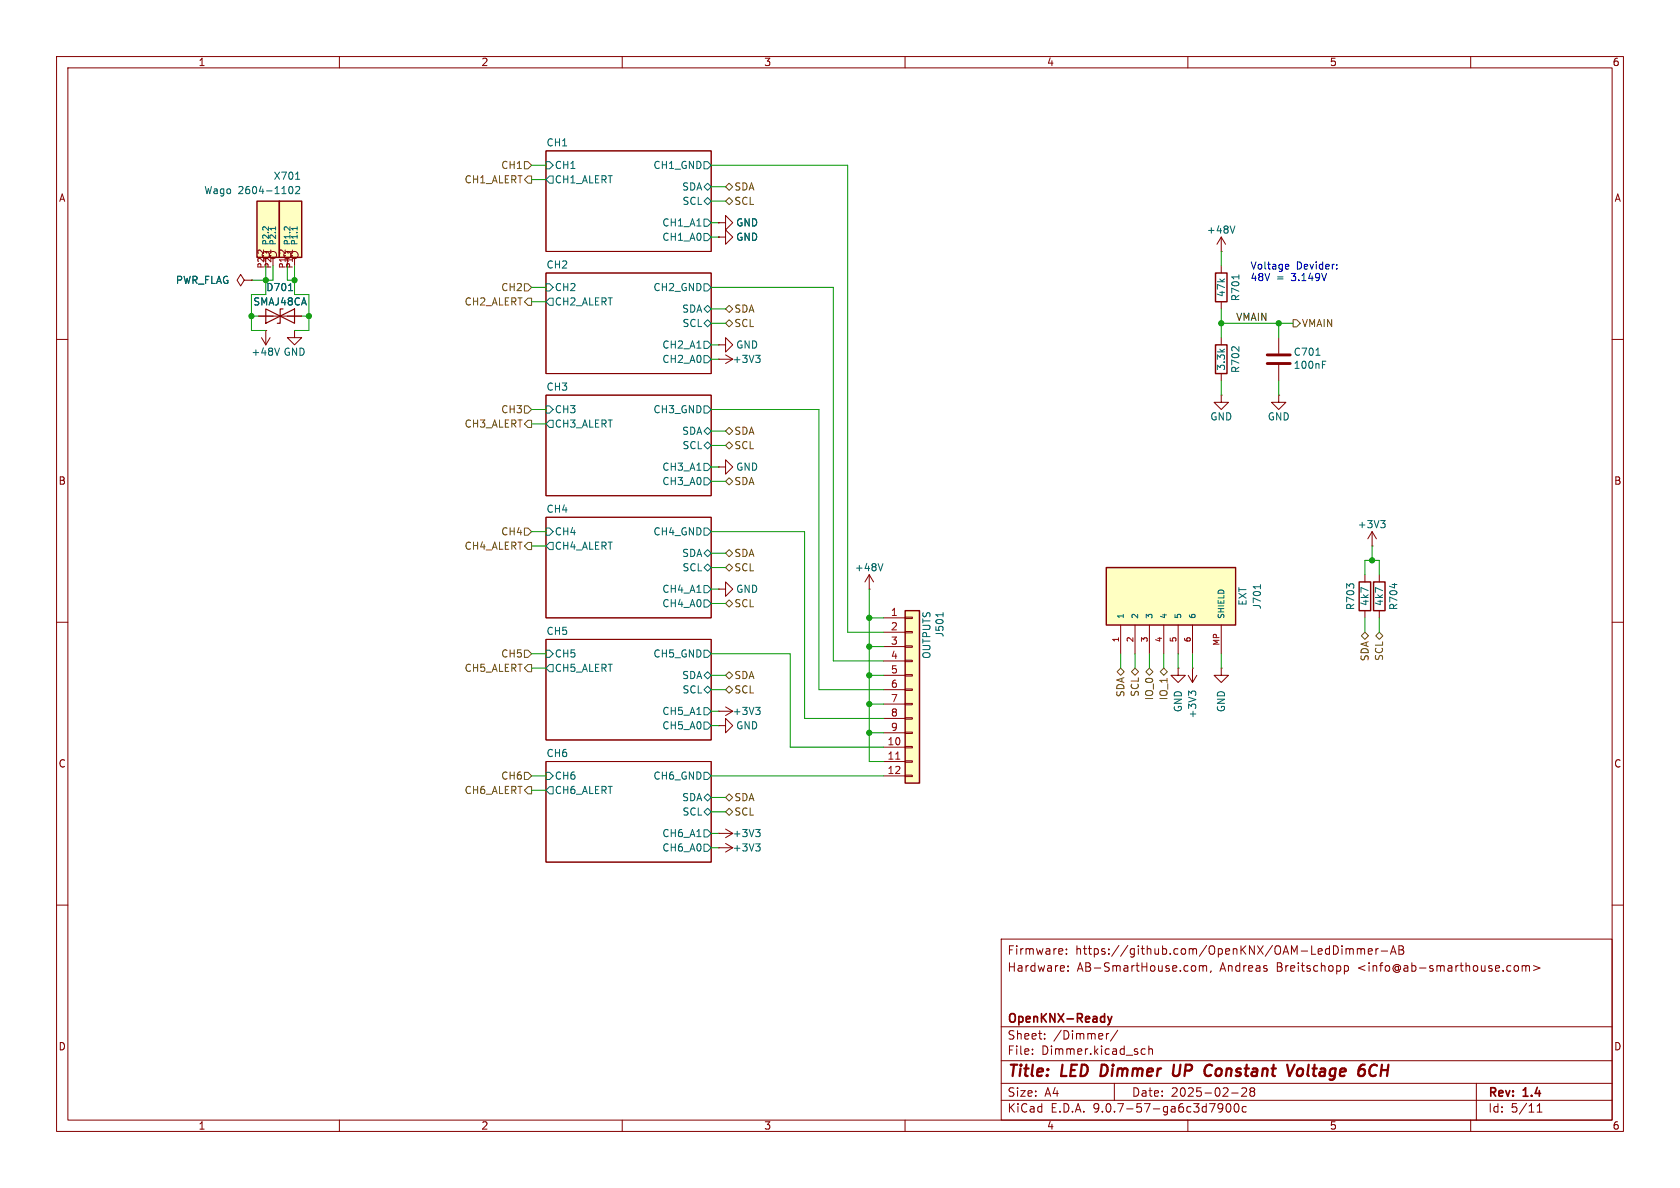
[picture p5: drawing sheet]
<svg xmlns="http://www.w3.org/2000/svg" width="297mm" height="210mm" viewBox="0 0 297 210" stroke-linecap="round" stroke-linejoin="round" font-family="sans-serif">
<g fill="none" stroke="#840000" stroke-width=".18">
<path d="M10 10h277v190h-277zM12 12h273v186h-273zM60 10v2M110 10v2M160 10v2M210 10v2M260 10v2M96.5 26.7h29.2v17.8h-29.2zM127 39.4h1.3v-1.3l1.2 1.3-1.2 1.2v-1.2M127 39.4h.1M45.7 55.9h7.6M96.5 48.3h29.2v17.7h-29.2z"/>
<path d="M127 41.9h1.3v-1.3l1.2 1.3-1.2 1.3v-1.3M127 41.9h.1M10 60h2M96.5 69.9h29.2v17.7h-29.2zM285 60h2M96.5 91.4h29.2v17.8h-29.2zM242.6 96.5h.1M242.6 94l-.8 1.3M242.6 94l.7 1.3M242.6 94v2.5M10 110h2M96.5 113h29.2v17.8h-29.2z"/>
<path d="M285 110h2M96.5 134.6h29.2v17.8h-29.2zM127 149.9h.1M127 149.9h2.5M128.3 149.1l1.2 .8M129.5 149.9l-1.2 .7M10 160h2M177 166h108v32h-108zM187.8 167.8l.1 .3-.7 .1M188.5 168.6v.1M188.5 167.8v.1M188.8 171.6v.1"/>
<path d="M188.8 170.8v.1M211.1 170.7l.3 .3v.4l-.3 .3M212 170.8l.5-.1 .2 .2M212 170.7v1M212.7 170.9l.2-.2 .3 .1 .1 .9M212.7 170.9v.8M214.1 171.6l-.1 .3M237.7 170.8l.4-.1 .3 .3v.4l-.2 .2h-.5M237.7 170.7v1.5M238 167.7v1M238 167.8l.4-.1 .2 .2M238.6 167.9l.2-.2 .4 .1v.9"/>
<path d="M238.6 167.9v.8M240 167.8l.4-.1 .2 .2M240 167.7v1M240.6 167.9l.2-.2 .4 .1v.9M240.6 167.9v.8M241.9 168.2l.7-.1-.1-.3-.4-.1-.2 .2 .1 .7h.5M243.2 167.7v1M243.7 167.7l-.3 .1-.2 .2M244.2 168.1h1.1M245.8 168.7l.5-1.5 .5 1.5M246 168.3h.7M247.3 167.2h.5l.2 .1 .1 .3-.3 .3a.4 .4 0 0 1 .4 .4 .4 .4 0 0 1-.3 .4h-.6z"/>
<path d="M247.3 167.9h.5M267.8 170.8l.4-.1 .3 .3v.4l-.3 .3-.4-.1-.1-.2v-.4zM269.1 170.8l.4-.1 .2 .2M269.1 170.7v1M269.7 170.9l.3-.2 .3 .1 .1 .9M269.7 170.9v.8M271.1 170.7l1.1 .4-1.1 .5M285 160h2M60 198v2M110 198v2M160 198v2M177 194.5h108"/>
<path d="M177 191.5h108M177 187.5h108M177 181.5h108M182.5 186.3v.1M182.5 185.5v.1M184.7 183.6v.1M184.7 182.8v.1M195.6 182.7v1M196 182.7l-.3 .1-.1 .2M197 191.5v3M197.6 182.1l-1.3 2M201.8 186.3l.2 .1 .5-.1"/>
<path d="M202.5 185.5l-.5-.1-.2 .1M203.1 185.5l.2-.1 .4 .1v.9M203.1 184.9v1.5M210 198v2M216.2 195.7l-.3 .3h-.3l-.3-.3 .2-.5 .4-.1 .2 .1a.99 .99 0 0 1-.4 1.4h-.2M216.9 195.2l.2-.1a.81 .81 0 0 1 .6 .6 .81 .81 0 0 1-.3 .8l-.2 .1a.81 .81 0 0 1-.3-1.4zM217.7 193.2h1.2M218.3 195.2l.2-.1a.81 .81 0 0 1 .6 .6 .81 .81 0 0 1-.3 .8l-.1 .1a.81 .81 0 0 1-.4-1.4zM219.5 192.4l.6-.1 .2 .1 .1 .3-.9 1.1h.9M220.3 195.7l-.4-.1-.3 .3v.4l.1 .2h.6M221.2 192.9l-.2-.2 .2-.4 .5 .1 .1 .2-.3 .3M221.2 192.9l-.2 .3v.5l.2 .1 .5-.1 .1-.2-.1-.4-.2-.2"/>
<path d="M221.2 192.9h.3M260 198v2M261 191.5v6.5M271.7 196.6h.9M271.7 195.5l.5-.4v1.5"/>
</g>
<path d="M194.8 188.2l-.3 2h.5M207.6 188.2l-.3 1.6 .2 .3a.66 .66 0 0 0 .9-.1M213.9 188.2l.4 .2M214.1 190l-.1 .1M228.9 188.2l-.9 2M229.4 189.1a.52 .52 0 0 1 .6-.2 .52 .52 0 0 1 .4 .4l-.1 .5a.55 .55 0 0 1-.5 .4 .55 .55 0 0 1-.5-.4zM243.4 188.4a.88 .88 0 0 0-1 0 .88 .88 0 0 0-.3 1 .69 .69 0 0 0 .3 .7 .69 .69 0 0 0 .8-.1" fill="none" stroke="#840000" stroke-width=".4"/>
<path d="M195.8 179.7l.4 1M196.6 179.7l-.4 1M196.2 180.7l-.1 .3-.3 .2" fill="none" stroke="#840000" stroke-width=".3"/>
<g fill="none" stroke="#006464" stroke-width=".18">
<path d="M96.5 28.6h.7l.6 .6-.6 .6h-.7zM97.2 31.1h.6v1.3h-.6l-.7-.6zM124.5 28.6h.6l.6 .6-.6 .6h-.6zM124.5 38.7h.6l.6 .7-.6 .6h-.6zM124.5 35.6l.6-.7 .6 .7-.6 .6zM124.5 33l.6-.6 .6 .6-.6 .7zM51 51.4h.7M96.5 50.2h.7l.6 .6-.6 .6h-.7zM97.2 52.7h.6v1.3h-.6l-.7-.7zM124.5 50.2h.6l.6 .6-.6 .6h-.6zM124.5 57.2l.6-.7 .6 .7-.6 .6zM124.5 41.3h.6l.6 .6-.6 .6h-.6z"/>
<path d="M125.1 54l.6 .6-.6 .6-.6-.6zM96.5 71.8h.7l.6 .6-.6 .6h-.7zM97.2 74.3h.6v1.3h-.6l-.7-.7zM124.5 60.3h.6l.6 .7-.6 .6h-.6zM124.5 62.9h.6l.6 .6-.6 .6h-.6zM124.5 71.8h.6l.6 .6-.6 .6h-.6zM124.5 78.7l.6-.6 .6 .6-.6 .7zM124.5 76.2l.6-.6 .6 .6-.6 .6zM96.5 93.3h.7l.6 .7-.6 .6h-.7zM97.2 95.9h.6v1.3h-.6l-.7-.7zM124.5 93.3h.6l.6 .7-.6 .6h-.6zM124.5 97.8l.6-.6 .6 .6-.6 .6z"/>
<path d="M124.5 81.9h.6l.6 .7-.6 .6h-.6zM124.5 84.5h.6l.6 .6-.6 .6h-.6zM125.1 99.7l.6 .6-.6 .7-.6-.7zM244.1 92h.8l-.5 .5M244.6 92.5l.3 .2v.3l-.3 .3M96.5 114.9h.7l.6 .7-.6 .6h-.7zM97.2 117.5h.6v1.2h-.6l-.7-.6zM124.5 114.9h.6l.6 .7-.6 .6h-.6zM124.5 119.4l.6-.7 .6 .7-.6 .6zM124.5 103.5h.6l.6 .6-.6 .7h-.6zM124.5 106h.6l.6 .7-.6 .6h-.6zM96.5 136.5h.7l.6 .7-.6 .6h-.7z"/>
<path d="M97.2 139.1h.6v1.2h-.6l-.7-.6zM124.5 125.1h.6l.6 .6-.6 .7h-.6zM124.5 127.6h.6l.6 .7-.6 .6h-.6zM124.5 136.5h.6l.6 .7-.6 .6h-.6zM125.1 121.3l.6 .6-.6 .7-.6-.7zM124.5 146.7h.6l.6 .6-.6 .7h-.6zM124.5 149.2h.6l.6 .7-.6 .6h-.6zM124.5 143.5l.6-.6 .6 .6-.6 .6zM124.5 141l.6-.7 .6 .7-.6 .6zM133.6 149.2h.8l-.4 .5M134.1 149.7l.3 .2v.3l-.3 .2"/>
</g>
<path d="M47 54.6l2.5 1.3-2.5 1.3zM49.5 55.9l2.6-1.3v2.6zM50 54.6h-.5v2.6h-.5" fill="none" stroke="#840000" stroke-width=".2"/>
<path d="M195.6 100.3h22.8v10.2h-22.8z" fill="#ffffc2"/>
<path d="M195.6 100.3h22.8v10.2h-22.8zM242.8 102.9h2.1v5.1h-2.1z" fill="none" stroke="#840000" stroke-width=".25"/>
<g fill="none" stroke="#840000" stroke-width=".18">
<path d="M43.2 49.5l-.7 1-.6-1 .6-1 .7 1h1.2M44.4 49.5h.1M46.2 59.7l.8 1.3M47 58.4h.1M47 58.4v2.6M47.8 59.7l-.8 1.3M52.1 58.4v1.3h1.2l-1.2 1.3-1.3-1.3h1.3M52.1 58.4h.1M198.1 110.5v5.1M200.7 110.5v5.1M203.2 110.5v5.1M205.7 110.5v5.1"/>
<path d="M208.3 110.5v5.1M210.8 110.5v5.1M215.9 110.5v5.1M243.8 101.6v1.3M243.8 108v1.2"/>
</g>
<path d="M49.4 61.5l-.4 1.3M222.8 103.4v.7M246.5 103.1v.8" fill="none" stroke="#006464" stroke-width=".18"/>
<path d="M45.4 35.6h7.9v9.9h-7.9z" fill="#ffffc2"/>
<path d="M45.4 35.6h7.9v9.9h-7.9zM49.4 35.6v9.9M214.9 48.3h2v5h-2z" fill="none" stroke="#840000" stroke-width=".25"/>
<g fill="none" stroke="#840000" stroke-width=".18">
<path d="M215.9 47v1.3M215.9 53.3v1.3M127 125.7h.1M127 128.3h1.3v-1.3l1.2 1.3-1.2 1.2v-1.2M127 128.3h.1M127 125.7h2.5M128.3 125l1.2 .7M129.5 125.7l-1.2 .8"/>
<circle cx="47" cy="45.1" r=".63"/>
<circle cx="48.3" cy="45.1" r=".63"/>
<circle cx="50.8" cy="45.1" r=".63"/>
<circle cx="52.1" cy="45.1" r=".63"/>
</g>
<path d="M51.1 33.4l.1-.3 .2-.1a.68 .68 0 0 1 .4 .6 .68 .68 0 0 1-.4 .6l-.2-.1-.1-.3M52.3 31.7h.7M52.3 33.1l.4-.1 .3 .3-.8 .9h.8M46.5 40.1h.4M47.5 40.1v.6M48.7 40.1v.6M50.3 40.1h.4M51.3 40.1v.6M52.5 40.1v.6M219 48.6v.7M133.6 125h.8l-.4 .5M134.1 125.5l.3 .3v.3l-.3 .2" fill="none" stroke="#006464" stroke-width=".18"/>
<path d="M45.7 44.2h.3M46.6 44.2v.6M47.9 44.2v.6M49.5 44.2h.3M50.4 44.2v.6M51.7 44.2v.6" fill="none" stroke="#a90000" stroke-width=".18"/>
<path d="M160 108h2.6v30.4h-2.6z" fill="#ffffc2"/>
<path d="M214.9 61h2v5h-2zM160 108h2.6v30.4h-2.6zM240.3 102.9h2v5.1h-2z" fill="none" stroke="#840000" stroke-width=".25"/>
<g fill="none" stroke="#840000" stroke-width=".18">
<path d="M127 39.4h.1M44.4 49.5h.1M45.7 55.9h2.6M50.8 55.9h2.5M127 41.9h.1M215.9 44.5h.1M215.9 41.9v2.6M215.9 59.7v1.3M215.9 41.9l.8 1.3M215.9 41.9l-.8 1.3M226.1 59.7v2.8M127 63.5h.1"/>
<path d="M127 61h1.3v-1.3l1.2 1.3-1.2 1.2v-1.2M127 61h.1M127 63.5h2.5M128.3 62.7l1.2 .8M129.5 63.5l-1.2 .8M215.9 69.9v1.2h1.3l-1.3 1.3-1.3-1.3h1.3M215.9 69.9h.1M215.9 66v1.3M226.1 69.9v1.2h1.2l-1.2 1.3-1.3-1.3h1.3M226.1 69.9h.1M226.1 64.5v2.8M127 82.6h1.3v-1.3l1.2 1.3-1.2 1.2v-1.2"/>
<path d="M127 82.6h.1M127 104.1h1.3v-1.2l1.2 1.2-1.2 1.3v-1.3M127 104.1h.1M153.7 104.1h.1M153.7 101.6l.7 1.3M153.7 101.6l-.8 1.3M153.7 101.6v2.5M156.2 109.2h3.8M156.2 111.8h3.8M156.2 114.3h3.8M156.2 116.8h3.8M156.2 119.4h3.8"/>
<path d="M160 109.1h1.3v.2h-1.3zM160 111.6h1.3v.3h-1.3zM160 114.2h1.3v.2h-1.3zM160 116.7h1.3v.3h-1.3zM160 119.3h1.3v.2h-1.3zM208.3 118.1v1.3h1.2l-1.2 1.3-1.3-1.3h1.3M208.3 118.1h.1M210.1 119.4l.7 1.3M210.8 118.1h.1M210.8 118.1v2.6M211.6 119.4l-.8 1.3M215.9 118.1v1.3h1.3l-1.3 1.3-1.3-1.3h1.3"/>
<path d="M215.9 118.1h.1M241.3 101.6v1.3M241.3 108v1.2M156.2 121.9h3.8M156.2 124.5h3.8M156.2 127h3.8M156.2 129.5h3.8M156.2 132.1h3.8M156.2 134.6h3.8M156.2 137.2h3.8M160 121.8h1.3v.2h-1.3zM160 124.3h1.3v.3h-1.3z"/>
<path d="M160 126.9h1.3v.2h-1.3zM160 129.4h1.3v.3h-1.3zM160 132h1.3v.2h-1.3zM160 134.5h1.3v.2h-1.3zM160 137h1.3v.3h-1.3zM127 147.3h.1M127 147.3h2.5M128.3 146.6l1.2 .7M129.5 147.3l-1.2 .8"/>
</g>
<path d="M158.4 134.2h.7" fill="none" stroke="#a90000" stroke-width=".18"/>
<g fill="none" stroke="#006464" stroke-width=".18">
<path d="M218.3 39.9l-.4 1.3M51 51.4h.7M133.6 62.8h.8l-.4 .5M134.1 63.3l.3 .2v.3l-.3 .3M232.6 62.8h.8M233.8 64.5h.4M233.8 63.9h.6M156.1 99.6l-.4 1.3M166.7 108.3v.7M210.6 122.6l-.5-.4v.7M210.6 122.4l.3-.2h.3l.2 .2M133.6 146.6h.8l-.4 .5"/>
<path d="M134.1 147.1l.3 .3v.3l-.3 .2"/>
</g>
<path d="M224 62.7h4.1M224 64.3h4.1" fill="none" stroke="#840000" stroke-width=".51"/>
<g fill="none" stroke="#725600" stroke-width=".18">
<path d="M92.7 28.6h.6l.7 .6-.7 .6h-.6zM93.3 31.1h.7v1.3h-.7l-.6-.6zM128.3 33l.6-.6 .6 .6-.6 .7zM128.3 35.6l.6-.7 .6 .7-.6 .6zM92.7 50.2h.6l.7 .6-.7 .6h-.6zM93.3 52.7h.7v1.3h-.7l-.6-.7zM128.3 57.2l.6-.7 .6 .7-.6 .6zM128.9 54l.6 .6-.6 .6-.6-.6zM228.6 56.5h.6l.7 .7-.7 .6h-.6zM92.7 71.8h.6l.7 .6-.7 .6h-.6zM93.3 74.3h.7v1.3h-.7l-.6-.7zM128.3 78.7l.6-.6 .6 .6-.6 .7z"/>
<path d="M128.3 76.2l.6-.6 .6 .6-.6 .6zM92.7 93.3h.6l.7 .7-.7 .6h-.6zM93.3 95.9h.7v1.3h-.7l-.6-.7zM128.3 85.1l.6-.6 .6 .6-.6 .6zM128.9 97.2l.6 .6-.6 .6-.6-.6zM92.7 114.9h.6l.7 .7-.7 .6h-.6zM93.3 117.5h.7v1.2h-.7l-.6-.6zM128.3 100.3l.6-.6 .6 .6-.6 .7zM128.3 106.7l.6-.7 .6 .7-.6 .6zM128.9 118.7l.6 .7-.6 .6-.6-.6zM197.5 118.7l.6-.6 .7 .6-.7 .7zM200 118.7l.7-.6 .6 .6-.6 .7z"/>
<path d="M202.6 118.7l.6-.6 .6 .6-.6 .7zM205.1 118.7l.6-.6 .7 .6-.7 .7zM240.7 112.4l.6-.6 .6 .6-.6 .6zM243.2 112.4l.6-.6 .7 .6-.7 .6zM92.7 136.5h.6l.7 .7-.7 .6h-.6zM93.3 139.1h.7v1.2h-.7l-.6-.6zM128.3 121.9l.6-.6 .6 .6-.6 .7zM128.3 141l.6-.7 .6 .7-.6 .6zM128.3 143.5l.6-.6 .6 .6-.6 .6z"/>
</g>
<g fill="none" stroke="#009600" stroke-width=".18">
<path d="M94 31.8h2.5M94 29.2h2.5M125.7 29.2h24.2v82.6h6.3M125.7 35.6h2.6M125.7 33h2.6M125.7 39.4h1.3M44.4 55.9h1.3M47 47v5.1h-2.6v6.3h2.6M48.3 47v2.5h-3.9M50.8 47v2.5h1.3M52.1 47v5.1h2.5v6.3h-2.5M53.3 55.9h1.3"/>
<path d="M94 50.8h2.5M94 53.3h2.5M125.7 50.8h21.6v66h8.9M125.7 54.6h2.6M125.7 57.2h2.6M125.7 41.9h1.3M215.9 57.2h12.7M215.9 44.5v2.5M215.9 54.6v5.1M226.1 57.2v2.5M94 74.9h2.5M94 72.4h2.5"/>
<path d="M125.7 63.5h1.3M125.7 61h1.3M125.7 76.2h2.6M125.7 72.4h19.1v49.5h11.4M125.7 78.7h2.6M215.9 67.3v2.6M226.1 67.3v2.6M94 94h2.5M94 96.5h2.5M125.7 94h16.5v33h14M125.7 97.8h2.6M125.7 85.1h2.6"/>
<path d="M125.7 82.6h1.3M242.6 96.5v2.6M94 118.1h2.5M94 115.6h2.5M125.7 115.6h14v16.5h16.5M125.7 119.4h2.6M125.7 100.3h2.6M125.7 104.1h1.3M125.7 106.7h2.6M153.7 104.1v30.5h2.5M153.7 114.3h2.5M153.7 119.4h2.5"/>
<path d="M153.7 109.2h2.5M198.1 115.6v2.5M200.7 115.6v2.5M203.2 115.6v2.5M205.7 115.6v2.5M208.3 115.6v2.5M210.8 115.6v2.5M215.9 115.6v2.5M241.3 101.6v-2.5h2.5v2.5M241.3 109.2v2.6M243.8 109.2v2.6M94 137.2h2.5"/>
<path d="M94 139.7h2.5M125.7 137.2h30.5M125.7 128.3h1.3M125.7 125.7h1.3M125.7 121.9h2.6M153.7 129.5h2.5M153.7 124.5h2.5M125.7 143.5h2.6M125.7 147.3h1.3M125.7 149.9h1.3M125.7 141h2.6"/>
</g>
<path d="M227.4 46.7l.4 .1 .1 .2-.7 .1M227.8 47.5l-.4 .1M236.3 47.4v.2M236.3 46.8v.1" fill="none" stroke="#0000c2" stroke-width=".18"/>
<g fill="#009600" stroke="#009600" stroke-width=".18">
<circle cx="242.6" cy="99.1" r=".46"/>
<circle cx="54.6" cy="55.9" r=".46"/>
<circle cx="47" cy="49.5" r=".46"/>
<circle cx="52.1" cy="49.5" r=".46"/>
<circle cx="44.4" cy="55.9" r=".46"/>
<circle cx="153.7" cy="129.5" r=".46"/>
<circle cx="153.7" cy="114.3" r=".46"/>
<circle cx="153.7" cy="119.4" r=".46"/>
<circle cx="153.7" cy="124.5" r=".46"/>
<circle cx="153.7" cy="109.2" r=".46"/>
<circle cx="226.1" cy="57.2" r=".46"/>
<circle cx="215.9" cy="57.2" r=".46"/>
</g>
<g font-size="2.8" fill="#840000">
<text x="178" y="190.9">Title:</text>
<text x="187.7" y="190.9">LED</text>
<text x="195.4" y="190.9">Dimmer</text>
<text x="209" y="190.9">UP</text>
<text x="215.4" y="190.9">Constant</text>
<text x="230.9" y="190.9">Voltage</text>
<text x="244.2" y="190.9">6CH</text>
</g>
<g font-size="2.1" fill="#840000">
<text x="178" y="172">Hardware:</text>
<text x="178" y="169">Firmware:</text>
<text x="190.1" y="169">https://github.com/OpenKNX/OAM-LedDimmer-AB</text>
<text x="190.4" y="172">AB-SmartHouse.com,</text>
<text x="215.7" y="172">Andreas</text>
<text x="225.8" y="172">Breitschopp</text>
<text x="240.3" y="172">&lt;info@ab-smarthouse.com&gt;</text>
<text x="178" y="184">Sheet:</text>
<text x="178" y="181.2">OpenKNX-Ready</text>
<text x="186.2" y="184">/Dimmer/</text>
<text x="178" y="186.7">File:</text>
<text x="184.1" y="186.7">Dimmer.kicad_sch</text>
<text x="178" y="196.9">KiCad</text>
<text x="178" y="194.1">Size:</text>
<text x="184.7" y="194.1">A4</text>
<text x="185.7" y="196.9">E.D.A.</text>
<text x="193.3" y="196.9">9.0.7-57-ga6c3d7900c</text>
<text x="200" y="194.1">Date:</text>
<text x="207" y="194.1">2025-02-28</text>
<text x="263" y="194.3">Rev:</text>
<text x="263" y="196.9">Id:</text>
<text x="267.1" y="196.9">5/11</text>
<text x="269.4" y="194.3">1.4</text>
</g>
<g font-size="1.8" fill="#840000">
<text x="35" y="11.9">1</text>
<text x="85" y="11.9">2</text>
<text x="135" y="11.9">3</text>
<text x="185" y="11.9">4</text>
<text x="235" y="11.9">5</text>
<text x="285" y="11.9">6</text>
<text x="10.3" y="35.9">A</text>
<text x="285.3" y="35.9">A</text>
<text x="10.3" y="85.9">B</text>
<text x="285.3" y="85.9">B</text>
<text x="10.3" y="135.9">C</text>
<text x="285.3" y="135.9">C</text>
<text x="10.3" y="185.9">D</text>
<text x="285.3" y="185.9">D</text>
<text x="35" y="199.9">1</text>
<text x="85" y="199.9">2</text>
<text x="135" y="199.9">3</text>
<text x="185" y="199.9">4</text>
<text x="235" y="199.9">5</text>
<text x="285" y="199.9">6</text>
</g>
<g font-size="1.8" fill="#006464">
<text x="96.5" y="26">CH1</text>
<text x="36" y="34.5">Wago</text>
<text x="42.1" y="34.5">2604-1102</text>
<text x="48.3" y="32">X701</text>
<text x="98" y="30.1">CH1</text>
<text x="98" y="32.6">CH1_ALERT</text>
<text x="115.4" y="30.1">CH1_GND</text>
<text x="120.5" y="33.9">SDA</text>
<text x="117" y="40.2">CH1_A1</text>
<text x="120.6" y="36.4">SCL</text>
<text x="130" y="40.2">GND</text>
<text x="213.3" y="41.5">+48V</text>
<text x="96.5" y="47.5">CH2</text>
<text x="117" y="42.8">CH1_A0</text>
<text x="130" y="42.8">GND</text>
<text x="31" y="50.4">PWR_FLAG</text>
<text x="47" y="51.7">D701</text>
<text x="98" y="51.7">CH2</text>
<text x="115.4" y="51.7">CH2_GND</text>
<text x="216.8" y="52.6" transform="rotate(-90 216.8 52.6)">47k</text>
<text x="219.3" y="53.4" transform="rotate(-90 219.3 53.4)">R701</text>
<text x="44.7" y="54.2">SMAJ48CA</text>
<text x="98" y="54.2">CH2_ALERT</text>
<text x="120.5" y="55.5">SDA</text>
<text x="120.6" y="58">SCL</text>
<text x="44.3" y="63.1">+48V</text>
<text x="50" y="63.1">GND</text>
<text x="117" y="61.8">CH2_A1</text>
<text x="117" y="64.4">CH2_A0</text>
<text x="129.4" y="64.4">+3V3</text>
<text x="130" y="61.8">GND</text>
<text x="216.8" y="65.6" transform="rotate(-90 216.8 65.6)">3.3k</text>
<text x="228.6" y="63.1">C701</text>
<text x="228.6" y="65.4">100nF</text>
<text x="96.5" y="69.1">CH3</text>
<text x="219.3" y="66.1" transform="rotate(-90 219.3 66.1)">R702</text>
<text x="98" y="73.3">CH3</text>
<text x="98" y="75.8">CH3_ALERT</text>
<text x="115.4" y="73.3">CH3_GND</text>
<text x="120.5" y="77.1">SDA</text>
<text x="213.9" y="74.5">GND</text>
<text x="224" y="74.5">GND</text>
<text x="117" y="83.4">CH3_A1</text>
<text x="120.6" y="79.6">SCL</text>
<text x="130" y="83.4">GND</text>
<text x="117" y="86">CH3_A0</text>
<text x="96.5" y="90.7">CH4</text>
<text x="98" y="94.8">CH4</text>
<text x="115.4" y="94.8">CH4_GND</text>
<text x="239.9" y="93.6">+3V3</text>
<text x="98" y="97.4">CH4_ALERT</text>
<text x="120.5" y="98.7">SDA</text>
<text x="120.6" y="101.2">SCL</text>
<text x="151" y="101.2">+48V</text>
<text x="117" y="105">CH4_A1</text>
<text x="117" y="107.5">CH4_A0</text>
<text x="130" y="105">GND</text>
<text x="220.6" y="107.2" transform="rotate(-90 220.6 107.2)">EXT</text>
<text x="223.1" y="107.8" transform="rotate(-90 223.1 107.8)">J701</text>
<text x="239.6" y="108" transform="rotate(-90 239.6 108)">R703</text>
<text x="242.2" y="107.2" transform="rotate(-90 242.2 107.2)">4k7</text>
<text x="244.7" y="107.2" transform="rotate(-90 244.7 107.2)">4k7</text>
<text x="247.2" y="108" transform="rotate(-90 247.2 108)">R704</text>
<text x="96.5" y="112.3">CH5</text>
<text x="167" y="112.8" transform="rotate(-90 167 112.8)">J501</text>
<text x="98" y="116.4">CH5</text>
<text x="98" y="119">CH5_ALERT</text>
<text x="115.4" y="116.4">CH5_GND</text>
<text x="164.7" y="116.6" transform="rotate(-90 164.7 116.6)">OUTPUTS</text>
<text x="120.5" y="120.2">SDA</text>
<text x="120.6" y="122.8">SCL</text>
<text x="117" y="126.6">CH5_A1</text>
<text x="117" y="129.1">CH5_A0</text>
<text x="129.4" y="126.6">+3V3</text>
<text x="130" y="129.1">GND</text>
<text x="209.1" y="126" transform="rotate(-90 209.1 126)">GND</text>
<text x="211.7" y="127.1" transform="rotate(-90 211.7 127.1)">+3V3</text>
<text x="216.8" y="126" transform="rotate(-90 216.8 126)">GND</text>
<text x="96.5" y="133.9">CH6</text>
<text x="98" y="138">CH6</text>
<text x="98" y="140.6">CH6_ALERT</text>
<text x="115.4" y="138">CH6_GND</text>
<text x="120.5" y="141.8">SDA</text>
<text x="117" y="148.2">CH6_A1</text>
<text x="120.6" y="144.4">SCL</text>
<text x="129.4" y="148.2">+3V3</text>
<text x="117" y="150.7">CH6_A0</text>
<text x="129.4" y="150.7">+3V3</text>
</g>
<g font-size="1.8" fill="#725600">
<text x="82" y="32.6">CH1_ALERT</text>
<text x="88.5" y="30.1">CH1</text>
<text x="129.7" y="33.9">SDA</text>
<text x="129.7" y="36.4">SCL</text>
<text x="88.5" y="51.7">CH2</text>
<text x="82" y="54.2">CH2_ALERT</text>
<text x="129.7" y="58">SCL</text>
<text x="129.7" y="55.5">SDA</text>
<text x="230.1" y="58">VMAIN</text>
<text x="82" y="75.8">CH3_ALERT</text>
<text x="88.5" y="73.3">CH3</text>
<text x="129.7" y="77.1">SDA</text>
<text x="129.7" y="79.6">SCL</text>
<text x="129.7" y="86">SDA</text>
<text x="88.5" y="94.8">CH4</text>
<text x="82" y="97.4">CH4_ALERT</text>
<text x="129.7" y="98.7">SDA</text>
<text x="129.7" y="101.2">SCL</text>
<text x="129.7" y="107.5">SCL</text>
<text x="82" y="119">CH5_ALERT</text>
<text x="88.5" y="116.4">CH5</text>
<text x="242.2" y="117" transform="rotate(-90 242.2 117)">SDA</text>
<text x="244.7" y="116.9" transform="rotate(-90 244.7 116.9)">SCL</text>
<text x="129.7" y="122.8">SCL</text>
<text x="129.7" y="120.2">SDA</text>
<text x="199" y="123.3" transform="rotate(-90 199 123.3)">SDA</text>
<text x="201.5" y="123.3" transform="rotate(-90 201.5 123.3)">SCL</text>
<text x="204.1" y="123.9" transform="rotate(-90 204.1 123.9)">IO_0</text>
<text x="206.6" y="123.9" transform="rotate(-90 206.6 123.9)">IO_1</text>
<text x="82" y="140.6">CH6_ALERT</text>
<text x="88.5" y="138">CH6</text>
<text x="129.7" y="141.8">SDA</text>
<text x="129.7" y="144.4">SCL</text>
</g>
<g font-size="1.8" fill="#0000c2">
<text x="221" y="47.9">Voltage</text>
<text x="229.2" y="47.9">Devider:</text>
<text x="221" y="49.9">48V</text>
<text x="225.7" y="49.9">=</text>
<text x="228.4" y="49.9">3.149V</text>
</g>
<text font-size="1.8" fill="#0f0f0f" x="218.4" y="56.8">VMAIN</text>
<g font-size="1.8" fill="#a90000">
<text x="157.4" y="109">1</text>
<text x="157.4" y="111.5">2</text>
<text x="157.4" y="114">3</text>
<text x="157.4" y="116.6">4</text>
<text x="157.4" y="119.1">5</text>
<text x="157.4" y="121.7">6</text>
<text x="157.4" y="124.2">7</text>
<text x="156.8" y="131.8">10</text>
<text x="157.4" y="126.7">8</text>
<text x="157.4" y="129.3">9</text>
<text x="156.8" y="134.4">11</text>
<text x="156.8" y="136.9">12</text>
</g>
<g font-size="1.4" fill="#a90000">
<text x="46.7" y="47.6" transform="rotate(-90 46.7 47.6)">P2.2</text>
<text x="48" y="47.6" transform="rotate(-90 48 47.6)">P2.1</text>
<text x="50.5" y="47.6" transform="rotate(-90 50.5 47.6)">P1.2</text>
<text x="51.8" y="47.6" transform="rotate(-90 51.8 47.6)">P1.1</text>
<text x="197.9" y="113.6" transform="rotate(-90 197.9 113.6)">1</text>
<text x="200.4" y="113.6" transform="rotate(-90 200.4 113.6)">2</text>
<text x="202.9" y="113.6" transform="rotate(-90 202.9 113.6)">3</text>
<text x="205.5" y="113.6" transform="rotate(-90 205.5 113.6)">4</text>
<text x="208" y="113.6" transform="rotate(-90 208 113.6)">5</text>
<text x="210.6" y="113.6" transform="rotate(-90 210.6 113.6)">6</text>
<text x="215.6" y="114.2" transform="rotate(-90 215.6 114.2)">MP</text>
</g>
<g font-size="1.4" fill="#006464">
<text x="47.7" y="43.4" transform="rotate(-90 47.7 43.4)">P2.2</text>
<text x="49" y="43.4" transform="rotate(-90 49 43.4)">P2.1</text>
<text x="51.5" y="43.4" transform="rotate(-90 51.5 43.4)">P1.2</text>
<text x="52.8" y="43.4" transform="rotate(-90 52.8 43.4)">P1.1</text>
<text x="198.9" y="109.5" transform="rotate(-90 198.9 109.5)">1</text>
<text x="201.4" y="109.5" transform="rotate(-90 201.4 109.5)">2</text>
<text x="203.9" y="109.5" transform="rotate(-90 203.9 109.5)">3</text>
<text x="206.5" y="109.5" transform="rotate(-90 206.5 109.5)">4</text>
<text x="209" y="109.5" transform="rotate(-90 209 109.5)">5</text>
<text x="211.6" y="109.5" transform="rotate(-90 211.6 109.5)">6</text>
<text x="216.6" y="109.5" transform="rotate(-90 216.6 109.5)">SHIELD</text>
</g>
</svg>
